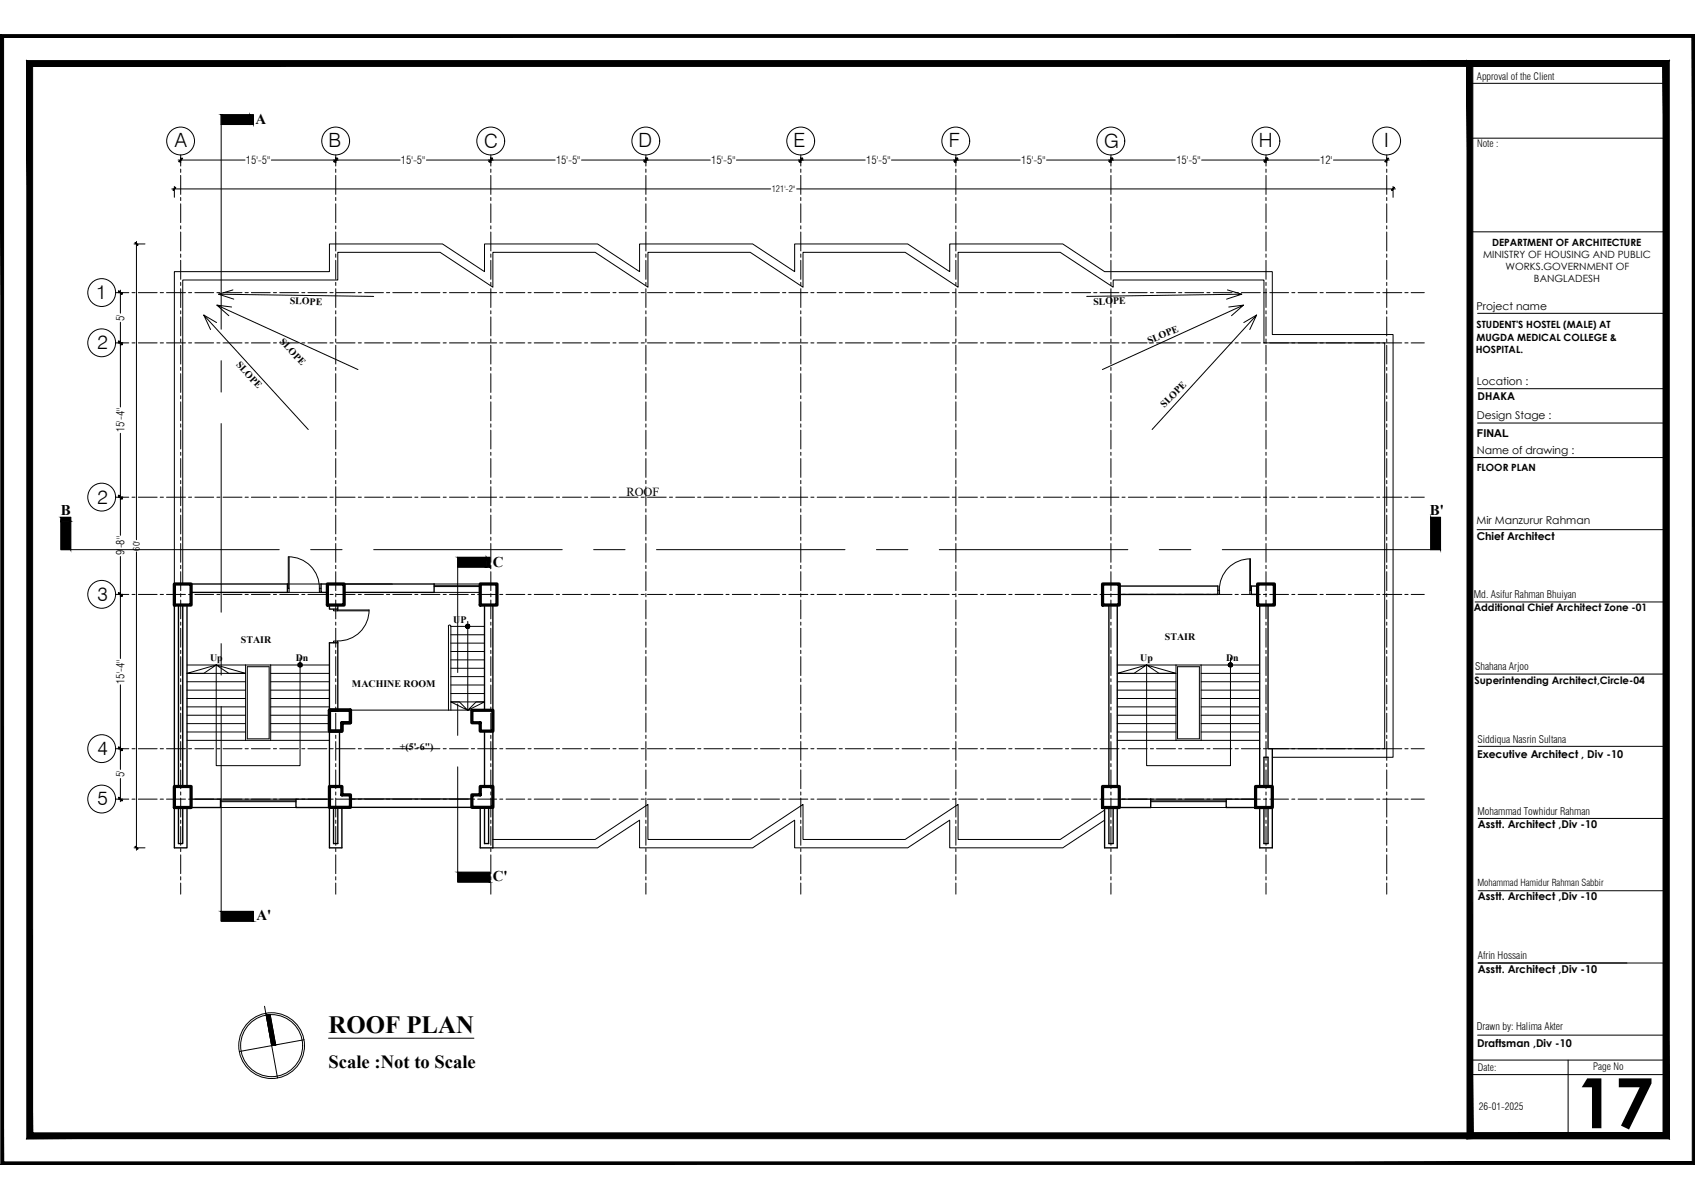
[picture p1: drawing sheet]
<svg xmlns="http://www.w3.org/2000/svg" width="420mm" height="297mm" viewBox="0 0 420 297" stroke-linecap="round" stroke-linejoin="round" font-family="sans-serif">
<!-- layer: TITLE TEXT -->
<g fill="none" stroke="#000" stroke-width=".25">
<path d="M65.6 249.3l3.2 17.8M67 251.4l1.3 7.5M75.4 257.6l-16.1 2.9M81.4 257.2h36.1"/>
<circle cx="67.3" cy="259" r="7.7"/>
<circle cx="67.3" cy="259" r="8.2"/>
</g>
<g fill="#000" stroke="#000" stroke-width=".25">
<path d="M66 251.5h1l1.3 7.4zM66 251.5l1-.1v.1z"/>
<path d="M66 251.5l1.3 7.4h1zM67.3 258.9h1l-.9 .2z"/>
</g>
<!-- layer: WALL -->
<g fill="none" stroke="#000" stroke-width=".34">
<path d="M43.2 149.9v44.9M44.2 149.9v44.9M45.3 149.9v44.9M46.4 149.9v44.9M47.4 144.7h23.8v2.1h-23.8M81.2 144.7h-1.6v2.1h1.6M81.7 149.9v1h2v-1M85.3 144.7h22.3v2.1h-22.3M120.1 149.9v26.1M122.2 149.9v26.1M274.9 149.9v44.9M276.9 149.9v44.9"/>
<path d="M277.5 145.2h24.4v2.1h-24.4M311.7 145.2h-1.5v2.1h1.5M312.3 149.9v44.9M314.3 149.9v35.6h1.1v9.3M81.7 176v-16.8h2v16.8M47.4 198h7.3v2.1h-7.3M81.7 198h-8.3v2.1h8.3v9.9h3.1v-9.9M81.7 181.1h2.5v13.7h-2.5zM86.9 197.9h30.1v2.1h-30.1zM120.1 181.1h2.1v13.7h-2.1zM122.2 198v12h-3.2v-9.9M277.5 198h7.7v2.1h-7.7"/>
<path d="M311.2 198h-7.2v2.1h7.2M313.3 194.8v-7.2h1v7.2M43.2 200.1v9.9h3.2v-9.9M44.2 200.1v8.9h1.1v-8.9M82.7 200.1v8.9h1v-8.9M120.1 200.1v8.9h1v-8.9M273.8 200.1v9.9h3.1v-9.9M274.9 200.1v8.9h1v-8.9M312.3 200.1v9.9h3.1v-9.9M313.3 200.1v8.9h1v-8.9"/>
</g>
<!-- layer: rail -->
<path d="M111.1 155.2l.3-.4 .4 .4v20.8M111.2 155.2v20.8M60.9 164.7h6.2v18.7h-6.2zM61.3 165.2h5.4v17.8h-5.4zM291.5 164.7h6.2v18.7h-6.2zM291.9 165.2h5.4v17.8h-5.4z" fill="none" stroke="#000" stroke-width=".25"/>
<!-- layer: Column -->
<g fill="none" stroke="#000" stroke-width=".8">
<path d="M43.2 144.7h4.2v5.2h-4.2zM81.2 144.7h4.1v5.2h-4.1zM119 144.7h4.2v5.2h-4.2zM273.3 144.7h4.2v5.2h-4.2zM311.7 144.7h4.2v5.2h-4.2zM81.7 175.9h5.2v3.2h-2.1v2h-3.1zM81.7 176h2M117 176h5.2v5.1h-3.2v-2h-2zM43.2 194.8h4.2v5.3h-4.2zM81.7 194.8h3.1v2.1h2.1v3.1h-5.2zM119 194.8h3.2v5.2h-5.2v-3.1h2zM273.3 194.8h4.2v5.3h-4.2z"/>
<path d="M311.2 194.8h4.2v5.3h-4.2z"/>
</g>
<!-- layer: line 2 -->
<path d="M43.2 144.7v-77.4h38.5v-6.9h28l10.4 6.9v-6.9h28l10.4 6.9v-6.9h28.1l10.4 6.9v-6.9h28l10.4 6.9v-6.9h28l10.4 6.9h41.6v15.6h29.9v104.7h-29.9M45.3 144.7v-75.3h38.4v-6.9h25.4l13.1 8.6v-8.6h25.3l13.1 8.6v-8.6h25.4l13.1 8.6v-8.6h25.3l13.1 8.6v-8.6h25.3l13.1 8.6v-1.7h37.4v15.5h29.9v100.6h-27.8M71.2 144.7h8.4M71.2 146.8h8.4M85.3 144.7h11.9M83.7 175.9h36.4M273.8 200.7l-11 7.3h-25.3v-8.7l-13.1 8.7h-25.3v-8.7l-13.1 8.7h-25.4v-8.7l-13.1 8.7h-25.3M273.8 203.2l-10.4 6.8h-28v-6.8l-10.4 6.8h-28v-6.8l-10.4 6.8h-28.1v-6.8l-10.4 6.8h-25.9" fill="none" stroke="#000" stroke-width=".25"/>
<!-- layer: WIN -->
<path d="M107.6 144.7h11.4M107.6 145.1h11.4M107.6 145.3h11.4M107.6 146.8h11.4M54.7 198h18.7M54.7 198.4h18.7M54.7 198.6h18.7M285.2 198h18.8M285.2 198.4h18.8M285.2 198.6h18.8M54.7 200.1h18.7M285.2 200.1h18.8" fill="none" stroke="#000" stroke-width=".25"/>
<!-- layer: STAIR -->
<g fill="none" stroke="#000" stroke-width=".25">
<path d="M111.8 155.2h8.3M111.8 157.3h8.3M111.8 159.3h8.3M46.4 179.3h14.5M46.4 177.2h14.5M46.4 175.1h14.5M46.4 173h14.5M46.4 171h14.5M46.4 168.9h14.5M46.4 166.8h14.5M46.4 164.7h14.5M67.1 179.3h14.6"/>
<path d="M67.1 177.2h14.6M67.1 175.1h14.6M67.1 173h14.6M67.1 171h14.6M67.1 168.9h14.6M67.1 166.8h14.6M67.1 164.7h14.6M111.8 161.4h8.3M111.8 163.5h8.3M111.8 165.6h8.3M111.8 167.6h8.3M111.8 169.7h8.3"/>
<path d="M111.8 171.8h8.3M111.8 173.9h8.3M276.9 179.3h14.6M276.9 177.2h14.6M276.9 175.1h14.6M276.9 173h14.6M276.9 171h14.6M276.9 168.9h14.6M276.9 166.8h14.6M276.9 164.7h14.6M297.7 179.3h14.6M297.7 177.2h14.6"/>
<path d="M297.7 175.1h14.6M297.7 173h14.6M297.7 171h14.6M297.7 168.9h14.6M297.7 166.8h14.6M297.7 164.7h14.6M46.4 183.4h14.5M46.4 181.3h14.5M67.1 183.4h14.6M67.1 181.3h14.6M276.9 183.4h14.6M276.9 181.3h14.6"/>
<path d="M297.7 183.4h14.6M297.7 181.3h14.6"/>
</g>
<!-- layer: LINE -->
<g fill="#000" stroke="#000" stroke-width=".25">
<path d="M363.6 15l1.5 1.5 48.6-1.5zM365.1 16.5l48.6-1.5-1.4 1.5zM412.3 16.5l1.4 265.6v-267.1zM412.3 16.5l1.4 265.6-1.4-1.4zM363.6 282.1h50.1l-1.4-1.4zM363.6 282.1l1.5-1.4h47.2zM363.6 15v267.1l1.5-1.4zM363.6 15l1.5 1.5v264.2z"/>
<path d="M115.4 155.2l.1 .2 .5-.2zM115.5 155.4l.5-.2-.3 .4zM116 155.2l-.3 .4 .3 .1z"/>
<path d="M115.7 154.7l.3 .5v-.5zM115.7 154.7l.3 .5-.5-.3zM115.5 154.9l-.1 .3h.6z"/>
<path d="M116 155.2v.5l.2-.1zM116 155.2l.4 .2-.2 .2zM116 155.2l.4 .2 .1-.2z"/>
<path d="M116 155.2h.5l-.1-.3zM116.2 154.7l.2 .2-.4 .3zM116 154.7v.5l.2-.5z"/>
<path d="M73.9 164.7v.3l.5-.3zM73.9 165l.5-.3-.3 .5zM74.4 164.7l-.3 .5 .3 .1z"/>
<path d="M74.1 164.3l.3 .4v-.5zM74.1 164.3l.3 .4-.5-.2zM73.9 164.5v.2h.5z"/>
<path d="M74.4 164.7v.6l.2-.1zM74.4 164.7l.4 .3-.2 .2zM74.4 164.7l.4 .3 .1-.3z"/>
<path d="M74.4 164.7h.5l-.1-.2zM74.6 164.3l.2 .2-.4 .2zM74.4 164.2v.5l.2-.4z"/>
<path d="M304.5 164.7v.3l.5-.3zM304.5 165l.5-.3-.2 .5zM305 164.7l-.2 .5 .2 .1z"/>
<path d="M304.8 164.3l.2 .4v-.5zM304.8 164.3l.2 .4-.5-.2zM304.5 164.5v.2h.5z"/>
<path d="M305 164.7v.6l.3-.1zM305 164.7l.4 .3-.1 .2zM305 164.7l.4 .3 .1-.3z"/>
<path d="M305 164.7h.5l-.1-.2zM305.3 164.3l.1 .2-.4 .2zM305 164.2v.5l.3-.4z"/>
</g>
<!-- layer: Door -->
<g fill="none" stroke="#000" stroke-width=".25">
<path d="M71.7 138v7.7M309.8 138.5v7.7M71.2 145.7h.5v1.1h-.5M79.2 145.7a7.6 7.6 0 0 0-7.7-7.7v7.7M79.6 145.7h-.4v1.1h.4M82.7 150.9v.4h1v-.4M82.7 159.2v-.4h1v.4M83.7 151.3h7.8M83.7 151.1h7.8M91.5 151.1a7.6 7.6 0 0 1-7.8 7.7M301.9 146.2h.4v1.1h-.4M302.3 146.2a7.6 7.6 0 0 1 7.7-7.7v7.7"/>
<path d="M310.2 146.2h-.4v1.1h.4"/>
</g>
<!-- layer: LINE -->
<path d="M116 154v22l-4.2-2.1h2.1l2.1 2.1 4.1-2.1h-2.1l-2 2.1M74.4 163v26.7h-20.8v-25l7.3 2.1h-4.2l-3.1-2.1-7.2 2.1h4.1l3.1-2.1M305 163v26.7h-20.8v-25l7.3 2.1h-4.2l-3.1-2.1-7.3 2.1h4.2l3.1-2.1" fill="none" stroke="#000" stroke-width=".25"/>
<!-- layer: grid text -->
<g fill="none" stroke="#000" stroke-width=".25">
<path d="M44.8 38.4v2.7M83.2 38.4v2.7M121.7 38.4v2.7M160.1 38.4v2.7M198.5 38.4v2.7M236.9 38.4v2.7M275.4 38.4v2.7M313.8 38.4v2.7M343.7 38.4v2.7M44.8 41.9v.8M44.8 43.5v4.7M44.8 48.9v.8"/>
<path d="M44.8 50.5v4.6M44.8 56v.7M44.8 57.5v4.7M83.2 41.9v.8M83.2 43.5v4.7M83.2 48.9v.8M83.2 50.5v4.6M83.2 56v.7M83.2 57.5v4.7M121.7 41.9v.8M121.7 43.5v4.7M121.7 48.9v.8"/>
<path d="M121.7 50.5v4.6M121.7 56v.7M121.7 57.5v4.7M160.1 41.9v.8M160.1 43.5v4.7M160.1 48.9v.8M160.1 50.5v4.6M160.1 56v.7M160.1 57.5v4.7M198.5 41.9v.8M198.5 43.5v4.7M198.5 48.9v.8"/>
<path d="M198.5 50.5v4.6M198.5 56v.7M198.5 57.5v4.7M236.9 41.9v.8M236.9 43.5v4.7M236.9 48.9v.8M236.9 50.5v4.6M236.9 56v.7M236.9 57.5v4.7M275.4 41.9v.8M275.4 43.5v4.7M275.4 48.9v.8"/>
<path d="M275.4 50.5v4.6M275.4 56v.7M275.4 57.5v4.7M313.8 41.9v.8M313.8 43.5v4.7M313.8 48.9v.8M313.8 50.5v4.6M313.8 56v.7M313.8 57.5v4.7M343.7 41.9v.8M343.7 43.5v4.7M343.7 48.9v.8"/>
<path d="M343.7 50.5v4.6M343.7 56v.7M343.7 57.5v4.7M28.7 72.5h3.2M32.7 72.5h.8M34.3 72.5h4.6M39.7 72.5h.8M41.3 72.5h4.7M44.8 62.9v.8M44.8 64.5v4.7M44.8 70v.7M44.8 71.5v4.7"/>
<path d="M44.8 77v.8M44.8 78.5v4.7M46.7 72.5h.8M48.3 72.5h4.7M53.8 72.5h.7M55.3 72.5h4.7M60.7 72.5h.9M62.3 72.5h4.7M67.8 72.5h.7M69.3 72.5h4.7M74.8 72.5h.8M76.3 72.5h4.7"/>
<path d="M81.8 72.5h.8M83.2 62.9v.8M83.2 64.5v4.7M83.2 70v.7M83.2 71.5v4.7M83.2 77v.8M83.2 78.5v4.7M83.4 72.5h4.6M88.8 72.5h.8M90.4 72.5h4.6M95.8 72.5h.8M97.4 72.5h4.7"/>
<path d="M102.8 72.5h.8M104.4 72.5h4.7M109.9 72.5h.7M111.4 72.5h4.7M116.8 72.5h.8M118.4 72.5h4.7M121.7 62.9v.8M121.7 64.5v4.7M121.7 70v.7M121.7 71.5v4.7M121.7 77v.8M121.7 78.5v4.7"/>
<path d="M123.9 72.5h.7M125.4 72.5h4.7M130.9 72.5h.8M132.4 72.5h4.7M137.9 72.5h.8M139.4 72.5h4.7M144.9 72.5h.8M146.5 72.5h4.6M151.9 72.5h.8M153.5 72.5h4.7M158.9 72.5h.8M160.1 62.9v.8"/>
<path d="M160.1 64.5v4.7M160.1 70v.7M160.1 71.5v4.7M160.1 77v.8M160.1 78.5v4.7M160.5 72.5h4.6M165.9 72.5h.8M167.5 72.5h4.7M172.9 72.5h.8M174.5 72.5h4.7M180 72.5h.7M181.5 72.5h4.7"/>
<path d="M187 72.5h.7M188.5 72.5h4.7M194 72.5h.8M195.5 72.5h4.7M198.5 62.9v.8M198.5 64.5v4.7M198.5 70v.7M198.5 71.5v4.7M198.5 77v.8M198.5 78.5v4.7M201 72.5h.8M202.6 72.5h4.6"/>
<path d="M208 72.5h.8M209.6 72.5h4.6M215 72.5h.8M216.6 72.5h4.6M222 72.5h.8M223.6 72.5h4.7M229 72.5h.8M230.6 72.5h4.7M236.1 72.5h.8M236.9 62.9v.8M236.9 64.5v4.7M236.9 70v.7"/>
<path d="M236.9 71.5v4.7M236.9 77v.8M236.9 78.5v4.7M237.6 72.5h4.7M243.1 72.5h.7M244.6 72.5h4.7M250.1 72.5h.8M251.6 72.5h4.7M257.1 72.5h.8M258.7 72.5h4.6M264.1 72.5h.8M265.6 72.5h4.7"/>
<path d="M271.1 72.5h.8M272.7 72.5h4.7M275.4 62.9v.8M275.4 64.5v4.7M275.4 70v.7M275.4 71.5v4.7M275.4 77v.8M275.4 78.5v4.7M278.1 72.5h.8M279.7 72.5h4.7M285.2 72.5h.7M286.7 72.5h4.7"/>
<path d="M292.1 72.5h.8M293.7 72.5h4.7M299.2 72.5h.7M300.7 72.5h4.7M306.2 72.5h.8M307.7 72.5h4.7M313.2 72.5h.8M313.8 62.9v.8M313.8 64.5v4.7M313.8 70v.7M313.8 71.5v4.7M313.8 77v.8"/>
<path d="M313.8 78.5v4.7M314.7 72.5h4.7M320.2 72.5h.8M321.8 72.5h4.6M327.2 72.5h.8M328.8 72.5h4.7M334.2 72.5h.8M335.8 72.5h4.6M341.2 72.5h.8M342.8 72.5h4.7M343.7 62.9v.8M343.7 64.5v4.7"/>
<path d="M343.7 70v.7M343.7 71.5v4.7M343.7 77v.8M343.7 78.5v4.7M348.2 72.5h.8M349.8 72.5h3.3M28.7 84.9h3.2M32.7 84.9h.8M34.3 84.9h4.6M39.7 84.9h.8M41.3 84.9h4.7M44.8 84v.8"/>
<path d="M44.8 85.5v4.7M44.8 91v.8M44.8 92.6v4.6M44.8 98v.8M44.8 99.6v4.7M46.7 84.9h.8M48.3 84.9h4.7M53.8 84.9h.7M55.3 84.9h4.7M60.7 84.9h.9M62.3 84.9h4.7M67.8 84.9h.7"/>
<path d="M69.3 84.9h4.7M74.8 84.9h.8M76.3 84.9h4.7M81.8 84.9h.8M83.2 84v.8M83.2 85.5v4.7M83.2 91v.8M83.2 92.6v4.6M83.2 98v.8M83.2 99.6v4.7M83.4 84.9h4.6M88.8 84.9h.8"/>
<path d="M90.4 84.9h4.6M95.8 84.9h.8M97.4 84.9h4.7M102.8 84.9h.8M104.4 84.9h4.7M109.9 84.9h.7M111.4 84.9h4.7M116.8 84.9h.8M118.4 84.9h4.7M121.7 84v.8M121.7 85.5v4.7M121.7 91v.8"/>
<path d="M121.7 92.6v4.6M121.7 98v.8M121.7 99.6v4.7M123.9 84.9h.7M125.4 84.9h4.7M130.9 84.9h.8M132.4 84.9h4.7M137.9 84.9h.8M139.4 84.9h4.7M144.9 84.9h.8M146.5 84.9h4.6M151.9 84.9h.8"/>
<path d="M153.5 84.9h4.7M158.9 84.9h.8M160.1 84v.8M160.1 85.5v4.7M160.1 91v.8M160.1 92.6v4.6M160.1 98v.8M160.1 99.6v4.7M160.5 84.9h4.6M165.9 84.9h.8M167.5 84.9h4.7M172.9 84.9h.8"/>
<path d="M174.5 84.9h4.7M180 84.9h.7M181.5 84.9h4.7M187 84.9h.7M188.5 84.9h4.7M194 84.9h.8M195.5 84.9h4.7M198.5 84v.8M198.5 85.5v4.7M198.5 91v.8M198.5 92.6v4.6M198.5 98v.8"/>
<path d="M198.5 99.6v4.7M201 84.9h.8M202.6 84.9h4.6M208 84.9h.8M209.6 84.9h4.6M215 84.9h.8M216.6 84.9h4.6M222 84.9h.8M223.6 84.9h4.7M229 84.9h.8M230.6 84.9h4.7M236.1 84.9h.8"/>
<path d="M236.9 84v.8M236.9 85.5v4.7M236.9 91v.8M236.9 92.6v4.6M236.9 98v.8M236.9 99.6v4.7M237.6 84.9h4.7M243.1 84.9h.7M244.6 84.9h4.7M250.1 84.9h.8M251.6 84.9h4.7M257.1 84.9h.8"/>
<path d="M258.7 84.9h4.6M264.1 84.9h.8M265.6 84.9h4.7M271.1 84.9h.8M272.7 84.9h4.7M275.4 84v.8M275.4 85.5v4.7M275.4 91v.8M275.4 92.6v4.6M275.4 98v.8M275.4 99.6v4.7M278.1 84.9h.8"/>
<path d="M279.7 84.9h4.7M285.2 84.9h.7M286.7 84.9h4.7M292.1 84.9h.8M293.7 84.9h4.7M299.2 84.9h.7M300.7 84.9h4.7M306.2 84.9h.8M307.7 84.9h4.7M313.2 84.9h.8M313.8 84v.8M313.8 85.5v4.7"/>
<path d="M313.8 91v.8M313.8 92.6v4.6M313.8 98v.8M313.8 99.6v4.7M314.7 84.9h4.7M320.2 84.9h.8M321.8 84.9h4.6M327.2 84.9h.8M328.8 84.9h4.7M334.2 84.9h.8M335.8 84.9h4.6M341.2 84.9h.8"/>
<path d="M342.8 84.9h4.7M343.7 84v.8M343.7 85.5v4.7M343.7 91v.8M343.7 92.6v4.6M343.7 98v.8M343.7 99.6v4.7M348.2 84.9h.8M349.8 84.9h3.3M44.8 105v.8M44.8 106.6v4.6M44.8 112v.8"/>
<path d="M44.8 113.6v4.7M44.8 119v.8M83.2 105v.8M83.2 106.6v4.6M83.2 112v.8M83.2 113.6v4.7M83.2 119v.8M121.7 105v.8M121.7 106.6v4.6M121.7 112v.8M121.7 113.6v4.7M121.7 119v.8"/>
<path d="M160.1 105v.8M160.1 106.6v4.6M160.1 112v.8M160.1 113.6v4.7M160.1 119v.8M198.5 105v.8M198.5 106.6v4.6M198.5 112v.8M198.5 113.6v4.7M198.5 119v.8M236.9 105v.8M236.9 106.6v4.6"/>
<path d="M236.9 112v.8M236.9 113.6v4.7M236.9 119v.8M275.4 105v.8M275.4 106.6v4.6M275.4 112v.8M275.4 113.6v4.7M275.4 119v.8M313.8 105v.8M313.8 106.6v4.6M313.8 112v.8M313.8 113.6v4.7"/>
<path d="M313.8 119v.8M343.7 105v.8M343.7 106.6v4.6M343.7 112v.8M343.7 113.6v4.7M343.7 119v.8M28.7 123.2h3.2M32.7 123.2h.8M34.3 123.2h4.6M39.7 123.2h.8M41.3 123.2h4.7M44.8 120.6v4.7"/>
<path d="M44.8 126.1v.8M44.8 127.6v4.7M44.8 133.1v.7M44.8 134.6v4.7M46.7 123.2h.8M48.3 123.2h4.7M53.8 123.2h.7M55.3 123.2h4.7M60.7 123.2h.9M62.3 123.2h4.7M67.8 123.2h.7M69.3 123.2h4.7"/>
<path d="M74.8 123.2h.8M76.3 123.2h4.7M81.8 123.2h.8M83.2 120.6v4.7M83.2 126.1v.8M83.2 127.6v4.7M83.2 133.1v.7M83.2 134.6v4.7M83.4 123.2h4.6M88.8 123.2h.8M90.4 123.2h4.6M95.8 123.2h.8"/>
<path d="M97.4 123.2h4.7M102.8 123.2h.8M104.4 123.2h4.7M109.9 123.2h.7M111.4 123.2h4.7M116.8 123.2h.8M118.4 123.2h4.7M121.7 120.6v4.7M121.7 126.1v.8M121.7 127.6v4.7M121.7 133.1v.7M121.7 134.6v4.7"/>
<path d="M123.9 123.2h.7M125.4 123.2h4.7M130.9 123.2h.8M132.4 123.2h4.7M137.9 123.2h.8M139.4 123.2h4.7M144.9 123.2h.8M146.5 123.2h4.6M151.9 123.2h.8M153.5 123.2h4.7M158.9 123.2h.8M160.1 120.6v4.7"/>
<path d="M160.1 126.1v.8M160.1 127.6v4.7M160.1 133.1v.7M160.1 134.6v4.7M160.5 123.2h4.6M165.9 123.2h.8M167.5 123.2h4.7M172.9 123.2h.8M174.5 123.2h4.7M180 123.2h.7M181.5 123.2h4.7M187 123.2h.7"/>
<path d="M188.5 123.2h4.7M194 123.2h.8M195.5 123.2h4.7M198.5 120.6v4.7M198.5 126.1v.8M198.5 127.6v4.7M198.5 133.1v.7M198.5 134.6v4.7M201 123.2h.8M202.6 123.2h4.6M208 123.2h.8M209.6 123.2h4.6"/>
<path d="M215 123.2h.8M216.6 123.2h4.6M222 123.2h.8M223.6 123.2h4.7M229 123.2h.8M230.6 123.2h4.7M236.1 123.2h.8M236.9 120.6v4.7M236.9 126.1v.8M236.9 127.6v4.7M236.9 133.1v.7M236.9 134.6v4.7"/>
<path d="M237.6 123.2h4.7M243.1 123.2h.7M244.6 123.2h4.7M250.1 123.2h.8M251.6 123.2h4.7M257.1 123.2h.8M258.7 123.2h4.6M264.1 123.2h.8M265.6 123.2h4.7M271.1 123.2h.8M272.7 123.2h4.7M275.4 120.6v4.7"/>
<path d="M275.4 126.1v.8M275.4 127.6v4.7M275.4 133.1v.7M275.4 134.6v4.7M278.1 123.2h.8M279.7 123.2h4.7M285.2 123.2h.7M286.7 123.2h4.7M292.1 123.2h.8M293.7 123.2h4.7M299.2 123.2h.7M300.7 123.2h4.7"/>
<path d="M306.2 123.2h.8M307.7 123.2h4.7M313.2 123.2h.8M313.8 120.6v4.7M313.8 126.1v.8M313.8 127.6v4.7M313.8 133.1v.7M313.8 134.6v4.7M314.7 123.2h4.7M320.2 123.2h.8M321.8 123.2h4.6M327.2 123.2h.8"/>
<path d="M328.8 123.2h4.7M334.2 123.2h.8M335.8 123.2h4.6M341.2 123.2h.8M342.8 123.2h4.7M343.7 120.6v4.7M343.7 126.1v.8M343.7 127.6v4.7M343.7 133.1v.7M343.7 134.6v4.7M348.2 123.2h.8M349.8 123.2h3.3"/>
<path d="M28.7 147.3h3.2M32.7 147.3h.8M34.3 147.3h4.6M39.7 147.3h.8M41.3 147.3h4.7M44.8 140.1v.8M44.8 141.6v4.7M44.8 147.1v.8M44.8 148.7v4.6M44.8 154.1v.8M44.8 155.6v4.7M46.7 147.3h.8"/>
<path d="M48.3 147.3h4.7M53.8 147.3h.7M55.3 147.3h4.7M60.7 147.3h.9M62.3 147.3h4.7M67.8 147.3h.7M69.3 147.3h4.7M74.8 147.3h.8M76.3 147.3h4.7M81.8 147.3h.8M83.2 140.1v.8M83.2 141.6v4.7"/>
<path d="M83.2 147.1v.8M83.2 148.7v4.6M83.2 154.1v.8M83.2 155.6v4.7M83.4 147.3h4.6M88.8 147.3h.8M90.4 147.3h4.6M95.8 147.3h.8M97.4 147.3h4.7M102.8 147.3h.8M104.4 147.3h4.7M109.9 147.3h.7"/>
<path d="M111.4 147.3h4.7M116.8 147.3h.8M118.4 147.3h4.7M121.7 140.1v.8M121.7 141.6v4.7M121.7 147.1v.8M121.7 148.7v4.6M121.7 154.1v.8M121.7 155.6v4.7M123.9 147.3h.7M125.4 147.3h4.7M130.9 147.3h.8"/>
<path d="M132.4 147.3h4.7M137.9 147.3h.8M139.4 147.3h4.7M144.9 147.3h.8M146.5 147.3h4.6M151.9 147.3h.8M153.5 147.3h4.7M158.9 147.3h.8M160.1 140.1v.8M160.1 141.6v4.7M160.1 147.1v.8M160.1 148.7v4.6"/>
<path d="M160.1 154.1v.8M160.1 155.6v4.7M160.5 147.3h4.6M165.9 147.3h.8M167.5 147.3h4.7M172.9 147.3h.8M174.5 147.3h4.7M180 147.3h.7M181.5 147.3h4.7M187 147.3h.7M188.5 147.3h4.7M194 147.3h.8"/>
<path d="M195.5 147.3h4.7M198.5 140.1v.8M198.5 141.6v4.7M198.5 147.1v.8M198.5 148.7v4.6M198.5 154.1v.8M198.5 155.6v4.7M201 147.3h.8M202.6 147.3h4.6M208 147.3h.8M209.6 147.3h4.6M215 147.3h.8"/>
<path d="M216.6 147.3h4.6M222 147.3h.8M223.6 147.3h4.7M229 147.3h.8M230.6 147.3h4.7M236.1 147.3h.8M236.9 140.1v.8M236.9 141.6v4.7M236.9 147.1v.8M236.9 148.7v4.6M236.9 154.1v.8M236.9 155.6v4.7"/>
<path d="M237.6 147.3h4.7M243.1 147.3h.7M244.6 147.3h4.7M250.1 147.3h.8M251.6 147.3h4.7M257.1 147.3h.8M258.7 147.3h4.6M264.1 147.3h.8M265.6 147.3h4.7M271.1 147.3h.8M272.7 147.3h4.7M275.4 140.1v.8"/>
<path d="M275.4 141.6v4.7M275.4 147.1v.8M275.4 148.7v4.6M275.4 154.1v.8M275.4 155.6v4.7M278.1 147.3h.8M279.7 147.3h4.7M285.2 147.3h.7M286.7 147.3h4.7M292.1 147.3h.8M293.7 147.3h4.7M299.2 147.3h.7"/>
<path d="M300.7 147.3h4.7M306.2 147.3h.8M307.7 147.3h4.7M313.2 147.3h.8M313.8 140.1v.8M313.8 141.6v4.7M313.8 147.1v.8M313.8 148.7v4.6M313.8 154.1v.8M313.8 155.6v4.7M314.7 147.3h4.7M320.2 147.3h.8"/>
<path d="M321.8 147.3h4.6M327.2 147.3h.8M328.8 147.3h4.7M334.2 147.3h.8M335.8 147.3h4.6M341.2 147.3h.8M342.8 147.3h4.7M343.7 140.1v.8M343.7 141.6v4.7M343.7 147.1v.8M343.7 148.7v4.6M343.7 154.1v.8"/>
<path d="M343.7 155.6v4.7M348.2 147.3h.8M349.8 147.3h3.3M44.8 161.1v.8M44.8 162.7v4.7M44.8 168.1v.8M44.8 169.7v4.7M44.8 175.2v.7M44.8 176.7v4.7M83.2 161.1v.8M83.2 162.7v4.7M83.2 168.1v.8"/>
<path d="M83.2 169.7v4.7M83.2 175.2v.7M83.2 176.7v4.7M121.7 161.1v.8M121.7 162.7v4.7M121.7 168.1v.8M121.7 169.7v4.7M121.7 175.2v.7M121.7 176.7v4.7M160.1 161.1v.8M160.1 162.7v4.7M160.1 168.1v.8"/>
<path d="M160.1 169.7v4.7M160.1 175.2v.7M160.1 176.7v4.7M198.5 161.1v.8M198.5 162.7v4.7M198.5 168.1v.8M198.5 169.7v4.7M198.5 175.2v.7M198.5 176.7v4.7M236.9 161.1v.8M236.9 162.7v4.7M236.9 168.1v.8"/>
<path d="M236.9 169.7v4.7M236.9 175.2v.7M236.9 176.7v4.7M275.4 161.1v.8M275.4 162.7v4.7M275.4 168.1v.8M275.4 169.7v4.7M275.4 175.2v.7M275.4 176.7v4.7M313.8 161.1v.8M313.8 162.7v4.7M313.8 168.1v.8"/>
<path d="M313.8 169.7v4.7M313.8 175.2v.7M313.8 176.7v4.7M343.7 161.1v.8M343.7 162.7v4.7M343.7 168.1v.8M343.7 169.7v4.7M343.7 175.2v.7M343.7 176.7v4.7M28.7 198h3.2M28.7 185.5h3.2M32.7 198h.8"/>
<path d="M32.7 185.5h.8M34.3 198h4.6M34.3 185.5h4.6M39.7 198h.8M39.7 185.5h.8M41.3 198h4.7M41.3 185.5h4.7M44.8 182.1v.9M44.8 183.7v4.7M44.8 189.2v.7M44.8 190.7v4.7M44.8 196.2v.8"/>
<path d="M44.8 197.7v4.7M46.7 198h.8M46.7 185.5h.8M48.3 198h4.7M48.3 185.5h4.7M53.8 198h.7M53.8 185.5h.7M55.3 198h4.7M55.3 185.5h4.7M60.7 198h.9M60.7 185.5h.9M62.3 198h4.7"/>
<path d="M62.3 185.5h4.7M67.8 198h.7M67.8 185.5h.7M69.3 198h4.7M69.3 185.5h4.7M74.8 198h.8M74.8 185.5h.8M76.3 198h4.7M76.3 185.5h4.7M81.8 198h.8M81.8 185.5h.8M83.2 182.1v.9"/>
<path d="M83.2 183.7v4.7M83.2 189.2v.7M83.2 190.7v4.7M83.2 196.2v.8M83.2 197.7v4.7M83.4 198h4.6M83.4 185.5h4.6M88.8 198h.8M88.8 185.5h.8M90.4 198h4.6M90.4 185.5h4.6M95.8 198h.8"/>
<path d="M95.8 185.5h.8M97.4 198h4.7M97.4 185.5h4.7M102.8 198h.8M102.8 185.5h.8M104.4 198h4.7M104.4 185.5h4.7M109.9 198h.7M109.9 185.5h.7M111.4 198h4.7M111.4 185.5h4.7M116.8 198h.8"/>
<path d="M116.8 185.5h.8M118.4 198h4.7M118.4 185.5h4.7M121.7 182.1v.9M121.7 183.7v4.7M121.7 189.2v.7M121.7 190.7v4.7M121.7 196.2v.8M121.7 197.7v4.7M123.9 198h.7M123.9 185.5h.7M125.4 198h4.7"/>
<path d="M125.4 185.5h4.7M130.9 198h.8M130.9 185.5h.8M132.4 198h4.7M132.4 185.5h4.7M137.9 198h.8M137.9 185.5h.8M139.4 198h4.7M139.4 185.5h4.7M144.9 198h.8M144.9 185.5h.8M146.5 198h4.6"/>
<path d="M146.5 185.5h4.6M151.9 198h.8M151.9 185.5h.8M153.5 198h4.7M153.5 185.5h4.7M158.9 198h.8M158.9 185.5h.8M160.1 182.1v.9M160.1 183.7v4.7M160.1 189.2v.7M160.1 190.7v4.7M160.1 196.2v.8"/>
<path d="M160.1 197.7v4.7M160.5 198h4.6M160.5 185.5h4.6M165.9 198h.8M165.9 185.5h.8M167.5 198h4.7M167.5 185.5h4.7M172.9 198h.8M172.9 185.5h.8M174.5 198h4.7M174.5 185.5h4.7M180 198h.7"/>
<path d="M180 185.5h.7M181.5 198h4.7M181.5 185.5h4.7M187 198h.7M187 185.5h.7M188.5 198h4.7M188.5 185.5h4.7M194 198h.8M194 185.5h.8M195.5 198h4.7M195.5 185.5h4.7M198.5 182.1v.9"/>
<path d="M198.5 183.7v4.7M198.5 189.2v.7M198.5 190.7v4.7M198.5 196.2v.8M198.5 197.7v4.7M201 198h.8M201 185.5h.8M202.6 198h4.6M202.6 185.5h4.6M208 198h.8M208 185.5h.8M209.6 198h4.6"/>
<path d="M209.6 185.5h4.6M215 198h.8M215 185.5h.8M216.6 198h4.6M216.6 185.5h4.6M222 198h.8M222 185.5h.8M223.6 198h4.7M223.6 185.5h4.7M229 198h.8M229 185.5h.8M230.6 198h4.7"/>
<path d="M230.6 185.5h4.7M236.1 198h.8M236.1 185.5h.8M236.9 182.1v.9M236.9 183.7v4.7M236.9 189.2v.7M236.9 190.7v4.7M236.9 196.2v.8M236.9 197.7v4.7M237.6 198h4.7M237.6 185.5h4.7M243.1 198h.7"/>
<path d="M243.1 185.5h.7M244.6 198h4.7M244.6 185.5h4.7M250.1 198h.8M250.1 185.5h.8M251.6 198h4.7M251.6 185.5h4.7M257.1 198h.8M257.1 185.5h.8M258.7 198h4.6M258.7 185.5h4.6M264.1 198h.8"/>
<path d="M264.1 185.5h.8M265.6 198h4.7M265.6 185.5h4.7M271.1 198h.8M271.1 185.5h.8M272.7 198h4.7M272.7 185.5h4.7M275.4 182.1v.9M275.4 183.7v4.7M275.4 189.2v.7M275.4 190.7v4.7M275.4 196.2v.8"/>
<path d="M275.4 197.7v4.7M278.1 198h.8M278.1 185.5h.8M279.7 198h4.7M279.7 185.5h4.7M285.2 198h.7M285.2 185.5h.7M286.7 198h4.7M286.7 185.5h4.7M292.1 198h.8M292.1 185.5h.8M293.7 198h4.7"/>
<path d="M293.7 185.5h4.7M299.2 198h.7M299.2 185.5h.7M300.7 198h4.7M300.7 185.5h4.7M306.2 198h.8M306.2 185.5h.8M307.7 198h4.7M307.7 185.5h4.7M313.2 198h.8M313.2 185.5h.8M313.8 182.1v.9"/>
<path d="M313.8 183.7v4.7M313.8 189.2v.7M313.8 190.7v4.7M313.8 196.2v.8M313.8 197.7v4.7M314.7 198h4.7M314.7 185.5h4.7M320.2 198h.8M320.2 185.5h.8M321.8 198h4.6M321.8 185.5h4.6M327.2 198h.8"/>
<path d="M327.2 185.5h.8M328.8 198h4.7M328.8 185.5h4.7M334.2 198h.8M334.2 185.5h.8M335.8 198h4.6M335.8 185.5h4.6M341.2 198h.8M341.2 185.5h.8M342.8 198h4.7M342.8 185.5h4.7M343.7 182.1v.9"/>
<path d="M343.7 183.7v4.7M343.7 189.2v.7M343.7 190.7v4.7M343.7 196.2v.8M343.7 197.7v4.7M348.2 198h.8M348.2 185.5h.8M349.8 198h3.3M349.8 185.5h3.3M44.8 203.2v.8M44.8 204.8v4.6M44.8 210.2v.8"/>
<path d="M44.8 211.8v4.6M44.8 217.2v.8M44.8 218.8v2.7M83.2 203.2v.8M83.2 204.8v4.6M83.2 210.2v.8M83.2 211.8v4.6M83.2 217.2v.8M83.2 218.8v2.7M121.7 203.2v.8M121.7 204.8v4.6M121.7 210.2v.8"/>
<path d="M121.7 211.8v4.6M121.7 217.2v.8M121.7 218.8v2.7M160.1 203.2v.8M160.1 204.8v4.6M160.1 210.2v.8M160.1 211.8v4.6M160.1 217.2v.8M160.1 218.8v2.7M198.5 203.2v.8M198.5 204.8v4.6M198.5 210.2v.8"/>
<path d="M198.5 211.8v4.6M198.5 217.2v.8M198.5 218.8v2.7M236.9 203.2v.8M236.9 204.8v4.6M236.9 210.2v.8M236.9 211.8v4.6M236.9 217.2v.8M236.9 218.8v2.7M275.4 203.2v.8M275.4 204.8v4.6M275.4 210.2v.8"/>
<path d="M275.4 211.8v4.6M275.4 217.2v.8M275.4 218.8v2.7M313.8 203.2v.8M313.8 204.8v4.6M313.8 210.2v.8M313.8 211.8v4.6M313.8 217.2v.8M313.8 218.8v2.7M343.7 203.2v.8M343.7 204.8v4.6M343.7 210.2v.8"/>
<path d="M343.7 211.8v4.6M343.7 217.2v.8M343.7 218.8v2.7"/>
<circle cx="44.8" cy="34.9" r="3.5"/>
<circle cx="83.2" cy="34.9" r="3.5"/>
<circle cx="121.6" cy="34.9" r="3.5"/>
<circle cx="160.1" cy="34.9" r="3.5"/>
<circle cx="198.5" cy="34.9" r="3.5"/>
<circle cx="236.9" cy="34.9" r="3.5"/>
<circle cx="275.4" cy="34.9" r="3.5"/>
<circle cx="313.8" cy="34.9" r="3.5"/>
<circle cx="343.7" cy="34.9" r="3.5"/>
<circle cx="25.2" cy="72.5" r="3.5"/>
<circle cx="25.2" cy="84.9" r="3.5"/>
<circle cx="25.2" cy="123.2" r="3.5"/>
<circle cx="25.2" cy="147.2" r="3.5"/>
<circle cx="25.2" cy="185.5" r="3.5"/>
<circle cx="25.2" cy="198" r="3.5"/>
</g>
<!-- layer: 0 -->
<g fill="none" stroke="#000" stroke-width=".25">
<path d="M44.2 39.7h16.5M44.8 39v1.3M54.8 28.4h8v2.4h-8zM54.8 30.8v50.8M67.3 39.7h31.9M83.2 39v1.3M105.7 39.7h31.9M121.7 39v1.3M144.1 39.7h32M160.1 39v1.3M182.5 39.7h32M198.5 39v1.3"/>
<path d="M221 39.7h31.9M236.9 39v1.3M259.4 39.7h31.9M275.4 39v1.3M297.9 39.7h29.1M313.8 39v1.3M330.5 39.7h13.9M343.7 39v1.3M29.3 72.5h1.1M29.8 71.9v5.7M29.8 79.8v21M29.3 84.9h1.1"/>
<path d="M54.8 89.4v7.7M29.8 107.3v25.3M54.8 104.9v46.8M15.1 128.2h2.4v8h-2.4zM17.5 136.2h51.7M29.3 123.2h1.1M29.8 137.9v25.2M77 136.2h7.8M92.6 136.2h46.8M113.5 138.1h8v2.4h-8zM147.2 136.2h7.7M162.7 136.2h46.8"/>
<path d="M217.3 136.2h7.7M232.8 136.2h46.8M287.4 136.2h7.8M303 136.2h51.7M354.7 128.2h2.4v8h-2.4zM29.3 147.3h1.1M54.8 159.5v7.7M113.5 140.5v26.1M29.8 169.7v20.9M54.8 175v50.8M113.5 174.4v7.8M29.3 185.5h1.1"/>
<path d="M29.3 198h1.1M29.8 192.9v5.7M113.5 190v26.1M113.5 216.1h8v2.4h-8zM54.8 225.8h8v2.4h-8z"/>
</g>
<g fill="#000" stroke="#000" stroke-width=".25">
<path d="M45.2 39.2l-.8 .9 .9-.8zM45.2 39.2l-.8 .9z"/>
<path d="M54.8 28.4l7.1 2.4v-2.4zM54.8 28.4l7.1 2.4h-7.1z"/>
<path d="M61.9 28.4l.9 2.4v-2.4zM61.9 28.4l.9 2.4h-.9z"/>
<path d="M83.6 39.2l-.8 .9 .9-.8zM83.6 39.2l-.8 .9z"/>
<path d="M122 39.2l-.7 .9 .8-.8zM122 39.2l-.7 .9z"/>
<path d="M160.4 39.2l-.7 .9 .8-.8zM160.4 39.2l-.7 .9z"/>
<path d="M198.9 39.2l-.7 .9 .8-.8zM198.9 39.2l-.7 .9z"/>
<path d="M237.3 39.2l-.7 .9 .8-.8zM237.3 39.2l-.7 .9z"/>
<path d="M275.8 39.2l-.8 .9 .8-.8zM274.9 40l.9-.8-.8 .9z"/>
<path d="M314.2 39.2l-.8 .9 .9-.8zM314.2 39.2l-.8 .9z"/>
<path d="M43.5 46.4l-.6 .7zM43.5 46.4l-.6 .7z"/>
<path d="M83.6 39.2l-.8 .9zM83.6 39.2l.1 .1-.9 .8z"/>
<path d="M122 39.2l-.7 .9zM122 39.2l.1 .1-.8 .8z"/>
<path d="M160.4 39.2l-.7 .9zM160.4 39.2l.1 .1-.8 .8z"/>
<path d="M198.9 39.2l-.7 .9zM198.9 39.2l.1 .1-.8 .8z"/>
<path d="M237.3 39.2l-.7 .9zM237.3 39.2l.1 .1-.8 .8z"/>
<path d="M274.9 40l.1 .1 .8-.9zM275.8 39.2v.1l-.8 .8z"/>
<path d="M314.2 39.2l-.8 .9zM314.2 39.2l.1 .1-.9 .8z"/>
<path d="M344.1 39.2l-.7 .9zM344.1 39.2l.1 .1-.8 .8z"/>
<path d="M345.6 46.4l-.6 .7zM345.6 46.4l-.6 .7z"/>
<path d="M29.4 72.1l.9 .7zM29.5 72l.8 .8z"/>
<path d="M33.5 60.1l.7 .6zM33.5 60.1l.7 .6z"/>
<path d="M29.5 84.5l.8 .8zM29.4 84.6l.9 .7z"/>
<path d="M29.4 84.6l.9 .7zM29.5 84.5l.8 .8z"/>
<path d="M15.1 128.2l2.4 .9v-.9zM15.1 128.2l2.4 .9h-2.4z"/>
<path d="M15.1 129.1l2.4 7.1v-7.1zM15.1 129.1l2.4 7.1h-2.4z"/>
<path d="M29.5 122.7l.8 .9zM29.4 122.8l.9 .8z"/>
<path d="M29.4 122.8l.9 .8zM29.5 122.7l.8 .9z"/>
<path d="M113.5 138.1l7 2.4v-2.4zM113.5 138.1l7 2.4h-7z"/>
<path d="M120.5 138.1l1 2.4v-2.4zM120.5 138.1l1 2.4h-1z"/>
<path d="M354.7 128.2l2.4 8v-8zM354.7 128.2l2.4 8h-2.4z"/>
<path d="M29.5 146.8l.8 .8zM29.4 146.9l.9 .7z"/>
<path d="M29.4 146.9l.9 .7zM29.5 146.8l.8 .8z"/>
<path d="M29.5 185.1l.8 .8zM29.4 185.2l.9 .7z"/>
<path d="M29.5 197.5l.8 .9zM29.4 197.6l.9 .8z"/>
<path d="M29.4 185.2l.9 .7zM29.5 185.1l.8 .8z"/>
<path d="M33.5 209.7l.7 .6zM33.5 209.7l.7 .6z"/>
<path d="M113.5 216.1l8 2.4v-2.4zM113.5 216.1l8 2.4h-8z"/>
<path d="M54.8 225.8l8 2.4v-2.4zM54.8 225.8l8 2.4h-8z"/>
<path d="M8.1 280.7l-1.5 1.4 405.7-1.4zM6.6 282.1l405.7-1.4 1.4 1.4zM412.3 16.5v264.2l1.4 1.4zM412.3 16.5l1.4-1.5v267.1zM8.1 16.5h404.2l1.4-1.5zM6.6 15h407.1l-405.6 1.5zM6.6 15l1.5 265.7v-264.2zM6.6 15l1.5 265.7-1.5 1.4z"/>
<path d="M.2 288.5h420l-.7-.6zM.2 288.5l.7-.6h418.6zM.2 8.6v279.9l.7-.6zM.2 8.6l.7 .7v278.6zM.2 8.6l.7 .7 419.3-.7zM.9 9.3l419.3-.7-.7 .7zM420.2 8.6l-.7 .7 .7 279.2zM419.5 9.3l.7 279.2-.7-.6z"/>
</g>
<!-- layer: Dim-1 -->
<path d="M33.8 59.8v73.9M42.6 46.8h148.5M43.2 46.2v2.7M197.5 46.8h148.4M345.3 46.2v2.7M33.2 60.4h2.7M33.8 136.7v73.9M33.2 210h2.7" fill="none" stroke="#000" stroke-width=".25"/>
<!-- layer: dimension -->
<path d="M50.5 78l3.2 1.9M53.8 75.6l3.6 .5M56.7 78.2l-2.9-2.6 34.9 16M57.7 71.8l-3.5 1.1M92.6 73.4l-38.4-.5 3.8 1.2M269.4 73.4l38.4-.5-3.8 1.2M304.2 71.8l3.6 1.1M305.3 78.2l2.9-2.6-34.9 16M308.2 75.6l-3.6 .5M311.5 78l-3.2 1.9M52.2 81.6l-1.7-3.6 25.9 28.4M309.8 81.6l1.7-3.6-25.9 28.4" fill="none" stroke="#000" stroke-width=".25"/>
<!-- layer: TEXT -->
<g fill="none" stroke="#000" stroke-width=".25">
<path d="M364.4 20.6h48.6M364.4 34.2h48.6M364.4 57.4h48.6M366.3 77.6h46.7M366.3 96.3h46.7M364.4 113.4h48.6M366.3 104.8h46.7M366.1 131.2h46.9M365.6 149.1h47.4M365.8 167h47.2M366.4 184.9h46.6M366.4 202.8h46.6"/>
<path d="M366.4 220.7h46.6M366.4 238.6h46.6M366.3 256.4h46.7M364.4 266.2h48.6M364.4 262.6h48.6M388.7 262.6v18.8"/>
</g>
<text font-size="17.2" x="390.6" y="279.5">17</text>
<text font-size="6.1" x="81.4" y="255.9">ROOF PLAN</text>
<g font-size="4.9">
<text x="43.3" y="36.5">A</text>
<text x="81.4" y="36.5">B</text>
<text x="120" y="36.6">C</text>
<text x="158.3" y="36.5">D</text>
<text x="196.7" y="36.5">E</text>
<text x="235.2" y="36.5">F</text>
<text x="273.7" y="36.6">G</text>
<text x="312" y="36.5">H</text>
<text x="343.1" y="36.5">I</text>
<text x="23.9" y="74">1</text>
<text x="24.2" y="86.5">2</text>
<text x="24.2" y="124.7">2</text>
<text x="24.2" y="148.8">3</text>
<text x="24.1" y="187.1">4</text>
<text x="24.1" y="199.5">5</text>
</g>
<text font-size="4.6" x="81.4" y="264.5">Scale :Not to Scale</text>
<g font-size="3.7">
<text x="63.4" y="30.8">A</text>
<text x="15.1" y="127.7">B</text>
<text x="354.4" y="127.6">B'</text>
<text x="122.2" y="140.4">C</text>
<text x="122.2" y="218.3">C'</text>
<text x="63.5" y="228">A'</text>
</g>
<text font-size="3.1" x="155.3" y="122.9">ROOF</text>
<g font-size="2.8">
<text x="61" y="40.7">15'-5&quot;</text>
<text x="99.4" y="40.7">15'-5&quot;</text>
<text x="137.8" y="40.7">15'-5&quot;</text>
<text x="176.3" y="40.7">15'-5&quot;</text>
<text x="214.7" y="40.7">15'-5&quot;</text>
<text x="253.2" y="40.7">15'-5&quot;</text>
<text x="291.6" y="40.7">15'-5&quot;</text>
<text x="327.3" y="40.7">12'</text>
<text x="30.9" y="79.6" transform="rotate(-90 30.9 79.6)">5'</text>
<text x="30.9" y="107.1" transform="rotate(-90 30.9 107.1)">15'-4&quot;</text>
<text x="30.9" y="137.6" transform="rotate(-90 30.9 137.6)">9'-8&quot;</text>
<text x="30.9" y="169.4" transform="rotate(-90 30.9 169.4)">15'-4&quot;</text>
<text x="30.9" y="192.6" transform="rotate(-90 30.9 192.6)">5'</text>
</g>
<g font-size="2.7">
<text x="366" y="76.7">Project name</text>
<text x="366.1" y="95.3">Location :</text>
<text x="366.3" y="99.1">DHAKA</text>
<text x="366.1" y="103.9">Design Stage :</text>
<text x="366.1" y="112.4">Name of drawing :</text>
<text x="366.1" y="108.2">FINAL</text>
<text x="366" y="129.9">Mir Manzurur Rahman</text>
<text x="366.1" y="133.8">Chief Architect</text>
<text x="366.1" y="187.8">Executive Architect , Div -10</text>
<text x="366.4" y="205.2">Asstt. Architect ,Div -10</text>
<text x="366.4" y="223">Asstt. Architect ,Div -10</text>
<text x="366.4" y="240.9">Asstt. Architect ,Div -10</text>
<text x="366.2" y="259.3">Draftsman ,Div -10</text>
</g>
<g font-size="2.6">
<text x="365.3" y="148.2">Md. Asifur Rahman Bhuiyan</text>
<text x="365.7" y="166.1">Shahana Arjoo</text>
<text x="366.3" y="184.1">Siddiqua Nasrin Sultana</text>
<text x="366.2" y="201.9">Mohammad Towhidur Rahman</text>
<text x="366.4" y="237.7">Afrin Hossain</text>
<text x="366.1" y="255.1">Drawn by: Halima Akter</text>
</g>
<g font-size="2.5">
<text x="366.1" y="19.9">Approval of the Client</text>
<text x="366.1" y="36.5">Note :</text>
<text x="367.6" y="63.9">MINISTRY OF HOUSING AND PUBLIC</text>
<text x="369.9" y="60.9">DEPARTMENT OF ARCHITECTURE</text>
<text x="373.2" y="66.9">WORKS.GOVERNMENT OF</text>
<text x="380.2" y="69.9">BANGLADESH</text>
<text x="71.8" y="75.3" transform="rotate(2 71.8 75.3)">SLOPE</text>
<text x="271" y="75.5" transform="rotate(-2 271 75.5)">SLOPE</text>
<text x="366" y="81.4">STUDENT'S HOSTEL (MALE) AT</text>
<text x="69.2" y="84.8" transform="rotate(47 69.2 84.8)">SLOPE</text>
<text x="284.8" y="85.1" transform="rotate(-22 284.8 85.1)">SLOPE</text>
<text x="365.8" y="87.4">HOSPITAL.</text>
<text x="366" y="84.4">MUGDA MEDICAL COLLEGE &amp;</text>
<text x="58.4" y="90.5" transform="rotate(47 58.4 90.5)">SLOPE</text>
<text x="288.7" y="101.2" transform="rotate(-46 288.7 101.2)">SLOPE</text>
<text x="366.1" y="116.7">FLOOR PLAN</text>
<text x="112.4" y="154.5">UP</text>
<text x="365.3" y="151.4">Additional Chief Architect Zone -01</text>
<text x="59.7" y="159.3">STAIR</text>
<text x="288.8" y="158.7">STAIR</text>
<text x="52.1" y="163.8">Up</text>
<text x="73.3" y="163.8">Dn</text>
<text x="282.7" y="163.8">Up</text>
<text x="303.9" y="163.8">Dn</text>
<text x="87.2" y="170.2">MACHINE ROOM</text>
<text x="365.5" y="169.5">Superintending Architect,Circle-04</text>
<text x="99.1" y="185.7">+(5'-6&quot;)</text>
<text x="366.4" y="265.3">Date:</text>
<text x="394.9" y="265">Page No</text>
<text x="366.6" y="275">26-01-2025</text>
</g>
<text font-size="2.4" x="366.2" y="219.5">Mohammad Hamidur Rahman Sabbir</text>
<g font-size="2.2">
<text x="191.3" y="47.6">121'-2&quot;</text>
<text x="34.7" y="136.4" transform="rotate(-90 34.7 136.4)">60'</text>
</g>
</svg>
